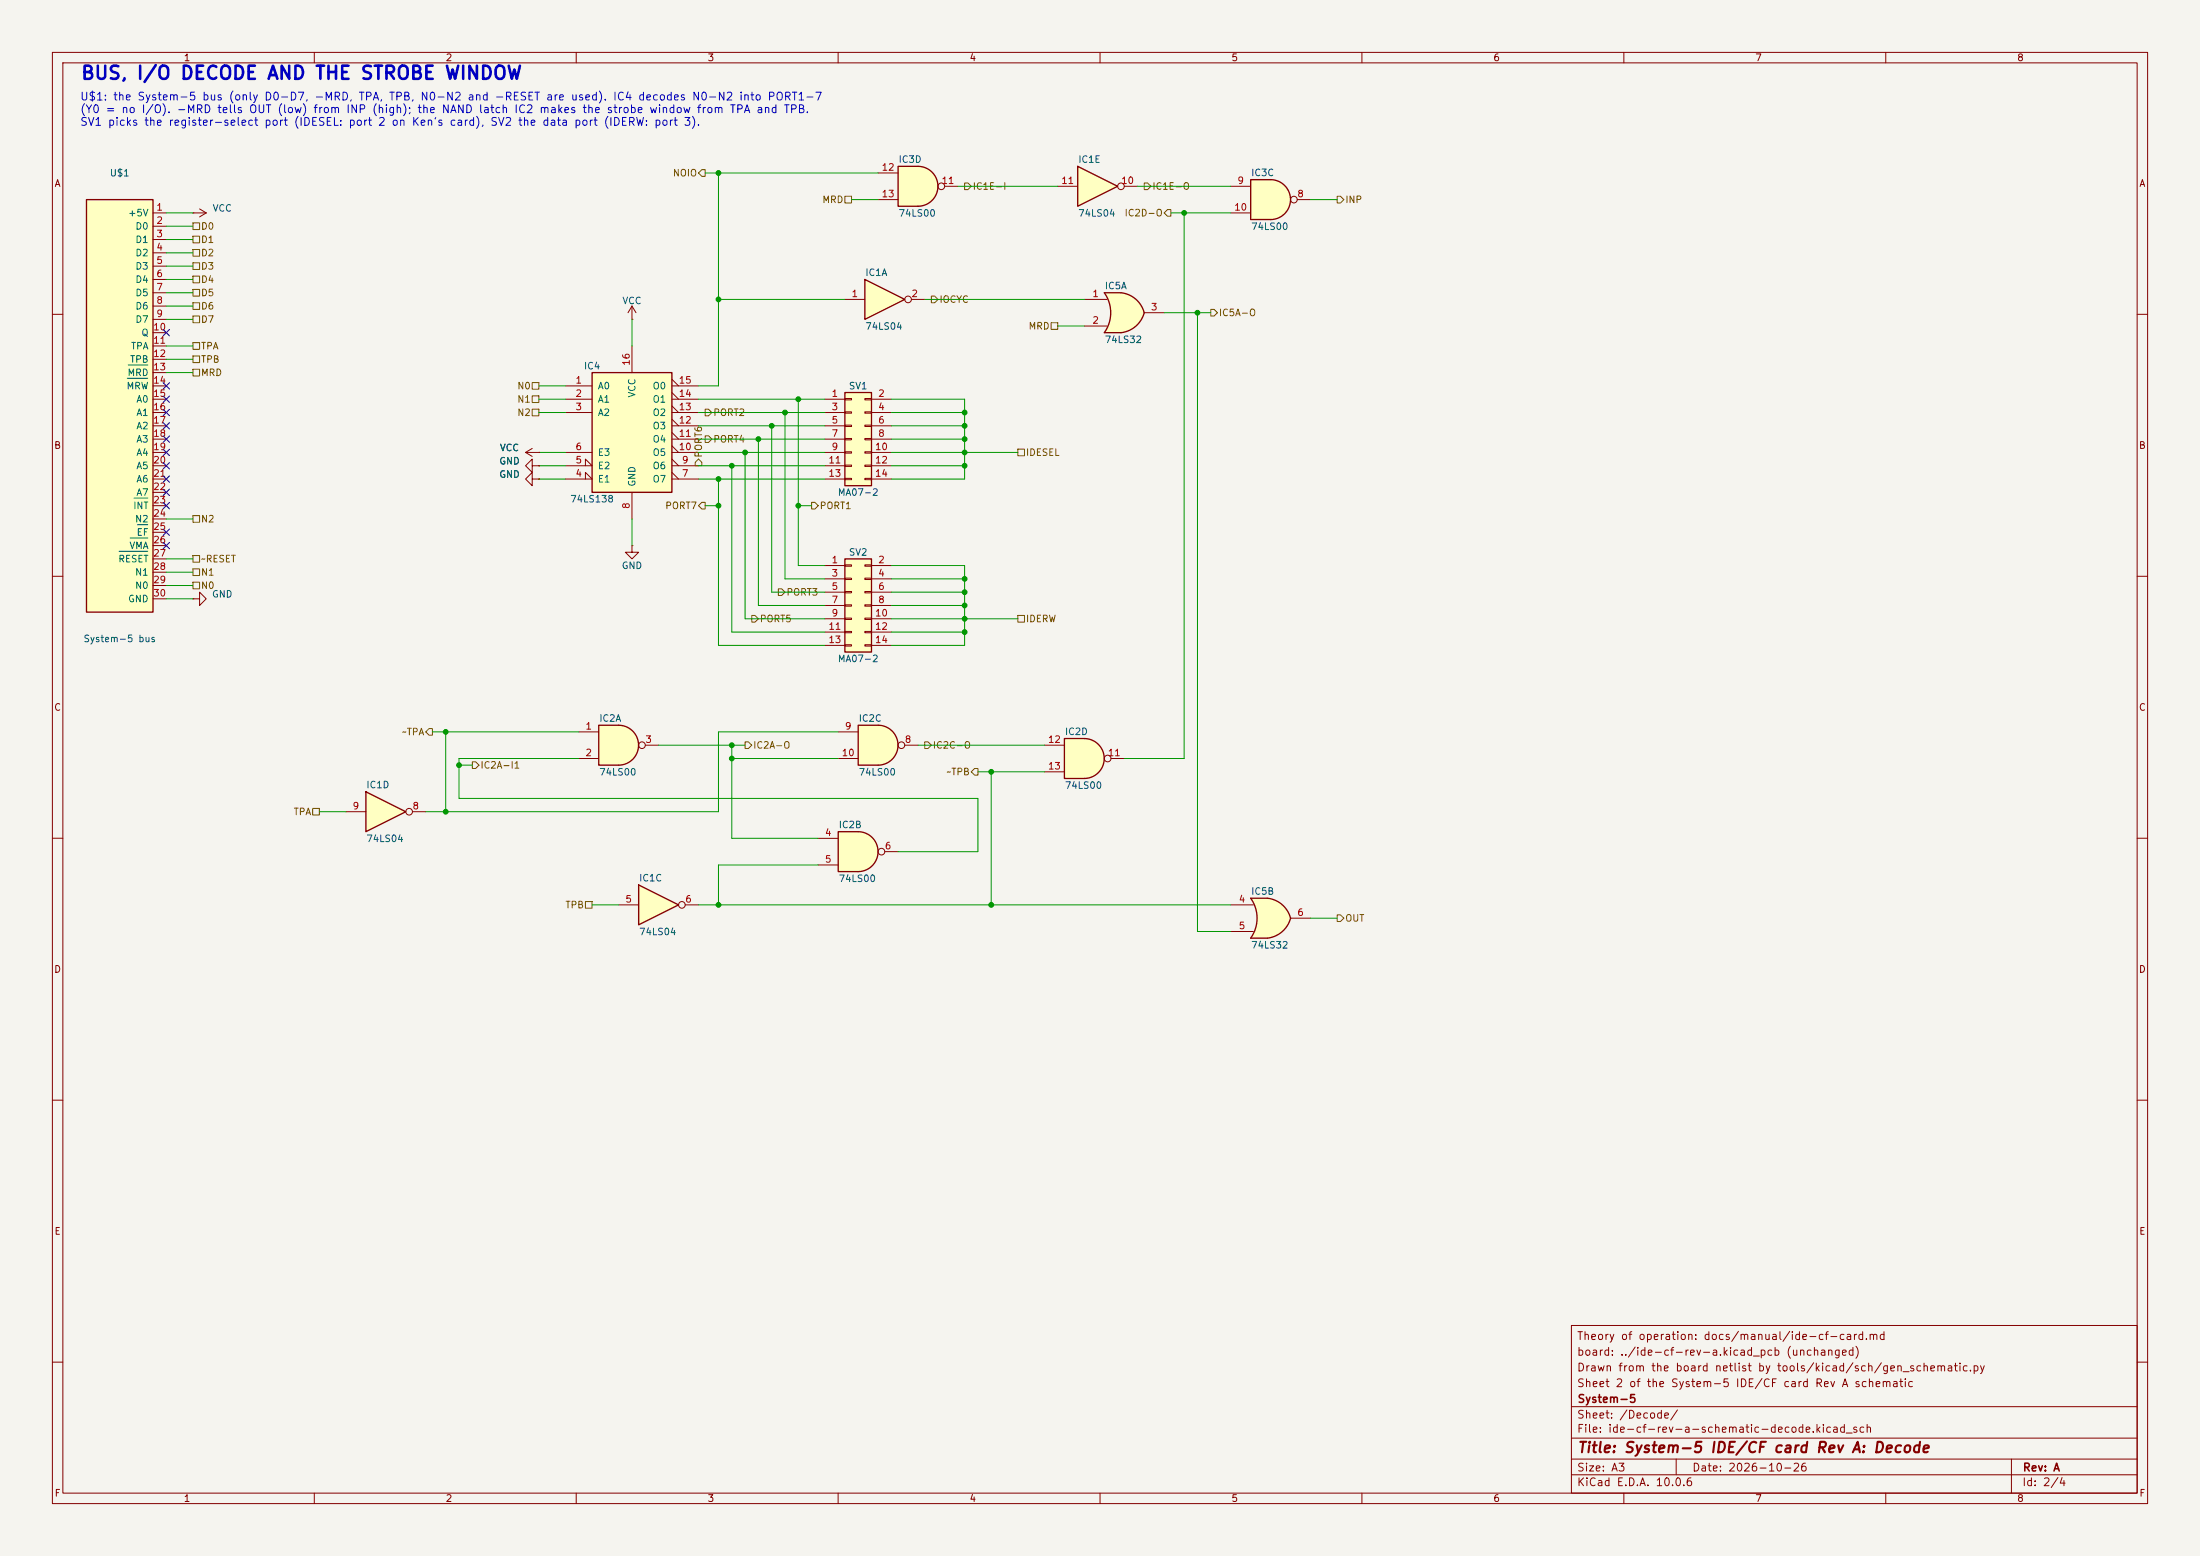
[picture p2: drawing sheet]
<svg xmlns="http://www.w3.org/2000/svg" width="420mm" height="297mm" viewBox="0 0 420 297" stroke-linecap="round" stroke-linejoin="round" font-family="sans-serif">
<path d="M0 0h420v297h-420z" fill="#f5f4ef" stroke="#f5f4ef" stroke-width=".19"/>
<g fill="none" stroke="#840000" stroke-width=".19">
<path d="M10 10h400v277h-400zM12 12h396v273h-396zM60 10v2M110 10v2M160 10v2M210 10v2M260 10v2M310 10v2M360 10v2M10 60h2M408 60h2M10 110h2"/>
<path d="M408 110h2M10 160h2M408 160h2M10 210h2M408 210h2M300 253h108v32h-108zM10 260h2M300 278.5h108M300 274.5h108M300 268.5h108M320 278.5v3M384 278.5v6.5"/>
<path d="M408 260h2M60 285v2M110 285v2M160 285v2M210 285v2M260 285v2M300 281.5h108M310 285v2M360 285v2"/>
</g>
<path d="M167.6 138.4a3.8 3.8 0 0 1 3.8 3.8 3.8 3.8 0 0 1-3.8 3.9z" fill="#ffffc2" stroke="#ffffc2" stroke-width=".19"/>
<path d="M163.8 138.4h3.8v7.7h-3.8z" fill="#ffffc2"/>
<path d="M163.8 138.4h3.8a3.8 3.8 0 0 1 3.8 3.8 3.8 3.8 0 0 1-3.8 3.9h-3.8z" fill="none" stroke="#840000" stroke-width=".25"/>
<g fill="none" stroke="#840000" stroke-width=".19">
<path d="M160 139.7h3.8M160 144.8h3.8M172.7 142.2h2.6"/>
<circle cx="172.1" cy="142.2" r=".63"/>
</g>
<path d="M161.3 106.7h5.1v17.8h-5.1z" fill="#ffffc2"/>
<path d="M161.3 106.7h5.1v17.8h-5.1z" fill="none" stroke="#840000" stroke-width=".25"/>
<g fill="none" stroke="#840000" stroke-width=".19">
<path d="M157.5 108h3.8M157.5 110.5h3.8M157.5 113h3.8M157.5 115.6h3.8M157.5 118.1h3.8M161.3 107.8h1.3v.3h-1.3zM161.3 110.4h1.3v.2h-1.3zM161.3 112.9h1.3v.3h-1.3zM161.3 115.4h1.3v.3h-1.3zM161.3 118h1.3v.2h-1.3zM165.1 107.8h1.3v.3h-1.3zM165.1 110.4h1.3v.2h-1.3z"/>
<path d="M165.1 112.9h1.3v.3h-1.3zM165.1 115.4h1.3v.3h-1.3zM165.1 118h1.3v.2h-1.3zM166.4 108h3.8M166.4 110.5h3.8M166.4 113h3.8M166.4 115.6h3.8M166.4 118.1h3.8M157.5 120.7h3.8M157.5 123.2h3.8M161.3 120.5h1.3v.3h-1.3zM161.3 123.1h1.3v.2h-1.3z"/>
<path d="M165.1 120.5h1.3v.3h-1.3zM165.1 123.1h1.3v.2h-1.3zM166.4 120.7h3.8M166.4 123.2h3.8"/>
</g>
<path d="M69.8 151.1l7.7 3.8-7.7 3.9z" fill="#ffffc2"/>
<path d="M69.8 151.1l7.7 3.8-7.7 3.9z" fill="none" stroke="#840000" stroke-width=".25"/>
<g fill="none" stroke="#840000" stroke-width=".19">
<path d="M66 154.9h3.8M78.7 154.9h2.6"/>
<circle cx="78.1" cy="154.9" r=".63"/>
</g>
<path d="M121.9 168.9l7.6 3.8-7.6 3.8z" fill="#ffffc2"/>
<path d="M121.9 168.9l7.6 3.8-7.6 3.8z" fill="none" stroke="#840000" stroke-width=".25"/>
<g fill="none" stroke="#840000" stroke-width=".19">
<path d="M118.1 172.7h3.8M130.8 172.7h2.5"/>
<circle cx="130.2" cy="172.7" r=".63"/>
</g>
<path d="M205.7 31.8l7.7 3.8-7.7 3.8z" fill="#ffffc2"/>
<path d="M205.7 31.8l7.7 3.8-7.7 3.8z" fill="none" stroke="#840000" stroke-width=".25"/>
<g fill="none" stroke="#840000" stroke-width=".19">
<path d="M201.9 35.6h3.8M214.6 35.6h2.6M120.6 58.4l-.7 1.3M120.6 58.4l.8 1.3M120.6 58.4v2.6M120.6 61h.1"/>
<circle cx="214" cy="35.6" r=".63"/>
</g>
<path d="M118.1 138.4a3.8 3.8 0 0 1 3.8 3.8 3.8 3.8 0 0 1-3.8 3.9z" fill="#ffffc2" stroke="#ffffc2" stroke-width=".19"/>
<path d="M114.3 138.4h3.8v7.7h-3.8z" fill="#ffffc2"/>
<path d="M114.3 138.4h3.8a3.8 3.8 0 0 1 3.8 3.8 3.8 3.8 0 0 1-3.8 3.9h-3.8z" fill="none" stroke="#840000" stroke-width=".25"/>
<g fill="none" stroke="#840000" stroke-width=".19">
<path d="M110.5 139.7h3.8M110.5 144.8h3.8M123.2 142.2h2.5"/>
<circle cx="122.6" cy="142.2" r=".63"/>
</g>
<path d="M210.8 55.9h3.2M210.8 63.5h3.2" fill="none" stroke="#ffffc2" stroke-width=".19"/>
<g fill="#ffffc2" stroke="#ffffc2" stroke-width=".19">
<path d="M213.4 58.3l5 1.4a5.2 5.2 0 0 1-4.4 3.8z"/>
<path d="M214 55.9a5.1 5.1 0 0 1 4.4 3.8l-4.9 1.3z"/>
</g>
<path d="M210.8 55.9h3.2v7.6h-3.2a6.7 6.7 0 0 0 0-7.6z" fill="#ffffc2"/>
<path d="M210.8 55.9h3.2a5.1 5.1 0 0 1 4.4 3.8 5.2 5.2 0 0 1-4.4 3.8h-3.2a6.6 6.6 0 0 0 0-7.6z" fill="none" stroke="#840000" stroke-width=".25"/>
<path d="M207 57.2h4.3M218.4 59.7h3.8M207 62.2h4.3" fill="none" stroke="#840000" stroke-width=".19"/>
<path d="M242.6 34.3a3.8 3.8 0 0 1 3.8 3.8 3.8 3.8 0 0 1-3.8 3.8z" fill="#ffffc2" stroke="#ffffc2" stroke-width=".19"/>
<path d="M238.8 34.3h3.8v7.6h-3.8z" fill="#ffffc2"/>
<path d="M238.8 34.3h3.8a3.8 3.8 0 0 1 3.8 3.8 3.8 3.8 0 0 1-3.8 3.8h-3.8z" fill="none" stroke="#840000" stroke-width=".25"/>
<g fill="none" stroke="#840000" stroke-width=".19">
<path d="M234.9 35.6h3.9M247.6 38.1h2.6M234.9 40.6h3.9"/>
<circle cx="247" cy="38.1" r=".63"/>
</g>
<path d="M165.1 53.3l7.6 3.9-7.6 3.8z" fill="#ffffc2"/>
<path d="M165.1 53.3l7.6 3.9-7.6 3.8z" fill="none" stroke="#840000" stroke-width=".25"/>
<g fill="none" stroke="#840000" stroke-width=".19">
<path d="M161.3 57.2h3.8M174 57.2h2.5"/>
<circle cx="173.4" cy="57.1" r=".63"/>
</g>
<path d="M175.3 31.8a3.8 3.8 0 0 1 3.8 3.8 3.8 3.8 0 0 1-3.8 3.8z" fill="#ffffc2" stroke="#ffffc2" stroke-width=".19"/>
<path d="M171.4 31.8h3.9v7.6h-3.9z" fill="#ffffc2"/>
<path d="M171.4 31.8h3.9a3.8 3.8 0 0 1 3.8 3.8 3.8 3.8 0 0 1-3.8 3.8h-3.9z" fill="none" stroke="#840000" stroke-width=".25"/>
<g fill="none" stroke="#840000" stroke-width=".19">
<path d="M167.6 33h3.8M167.6 38.1h3.8M180.3 35.6h2.6"/>
<circle cx="179.7" cy="35.6" r=".63"/>
</g>
<path d="M113 71.1h15.3v22.9h-15.3z" fill="#ffffc2"/>
<path d="M113 71.1h15.3v22.9h-15.3z" fill="none" stroke="#840000" stroke-width=".25"/>
<g fill="none" stroke="#840000" stroke-width=".19">
<path d="M107.9 73.7h5.1M107.9 76.2h5.1M107.9 78.7h5.1M120.6 66v5.1M128.3 73.7h5M128.3 76.2h5M128.3 78.7h5M128.3 77.5l1.2 1.2M128.3 74.9l1.2 1.3M128.3 72.4l1.2 1.3M101.6 91.4v-1.2l-1.3 1.2 1.3 1.3v-1.3h1.3M102.9 91.4h.1"/>
<path d="M107.9 91.4h5.1l-1.2-1.2v1.2M107.9 88.9h5.1l-1.2-1.3v1.3M107.9 86.4h5.1M120.6 94v5.1M128.3 91.4h5M128.3 88.9h5M128.3 86.4h5M128.3 90.2l1.2 1.2M128.3 87.6l1.2 1.3M128.3 85.1l1.2 1.3M128.3 83.8h5M128.3 82.6l1.2 1.2"/>
<path d="M128.3 81.3h5M128.3 80l1.2 1.3"/>
</g>
<path d="M161.3 74.9h5.1v17.8h-5.1z" fill="#ffffc2"/>
<path d="M161.3 74.9h5.1v17.8h-5.1z" fill="none" stroke="#840000" stroke-width=".25"/>
<g fill="none" stroke="#840000" stroke-width=".19">
<path d="M157.5 76.2h3.8M157.5 78.7h3.8M161.3 76.1h1.3v.2h-1.3zM161.3 78.6h1.3v.3h-1.3zM165.1 76.1h1.3v.2h-1.3zM165.1 78.6h1.3v.3h-1.3zM166.4 76.2h3.8M166.4 78.7h3.8M157.5 81.3h3.8M157.5 83.8h3.8M157.5 86.4h3.8M157.5 88.9h3.8"/>
<path d="M157.5 91.4h3.8M161.3 81.2h1.3v.2h-1.3zM161.3 83.7h1.3v.2h-1.3zM161.3 86.2h1.3v.3h-1.3zM161.3 88.8h1.3v.2h-1.3zM161.3 91.3h1.3v.3h-1.3zM165.1 81.2h1.3v.2h-1.3zM165.1 83.7h1.3v.2h-1.3zM165.1 86.2h1.3v.3h-1.3zM165.1 88.8h1.3v.2h-1.3zM165.1 91.3h1.3v.3h-1.3zM166.4 81.3h3.8"/>
<path d="M166.4 83.8h3.8M166.4 86.4h3.8M166.4 88.9h3.8M166.4 91.4h3.8"/>
</g>
<path d="M238.8 171.5h3.1M238.8 179.1h3.1" fill="none" stroke="#ffffc2" stroke-width=".19"/>
<g fill="#ffffc2" stroke="#ffffc2" stroke-width=".19">
<path d="M241.4 173.9l5 1.4a5.2 5.2 0 0 1-4.4 3.8z"/>
<path d="M242 171.5a5.1 5.1 0 0 1 4.4 3.8l-5 1.3z"/>
</g>
<path d="M238.8 171.5h3.1v7.6h-3.1a6.7 6.7 0 0 0 0-7.6z" fill="#ffffc2"/>
<path d="M241.9 171.5h-3.1a6.6 6.6 0 0 1 0 7.6h3.1M242 171.5a5.2 5.2 0 0 1 4.4 3.8 5.2 5.2 0 0 1-4.4 3.8" fill="none" stroke="#840000" stroke-width=".25"/>
<g fill="none" stroke="#840000" stroke-width=".19">
<path d="M38.1 39.9l1.3 .7M36.8 40.6h.1M36.8 40.6h2.6M39.4 40.6l-1.3 .8M100.3 86.4l1.3 .7M100.3 86.4h2.6M101.6 88.9v-1.3l-1.3 1.3 1.3 1.3v-1.3h1.3M101.6 85.6l-1.3 .8M102.9 88.9h.1M102.9 86.4h.1M36.8 114.3h1.3v-1.3l1.3 1.3-1.3 1.3v-1.3M36.8 114.3h.1"/>
<path d="M120.6 104.1v1.3h1.3l-1.3 1.3-1.2-1.3h1.2M120.6 104.1h.1M234.9 172.7h4.4M234.9 177.8h4.4M246.4 175.3h3.8"/>
</g>
<path d="M207 141a3.8 3.8 0 0 1 3.8 3.8 3.8 3.8 0 0 1-3.8 3.8z" fill="#ffffc2" stroke="#ffffc2" stroke-width=".19"/>
<path d="M203.2 141h3.8v7.6h-3.8z" fill="#ffffc2"/>
<path d="M203.2 141h3.8a3.8 3.8 0 0 1 3.8 3.8 3.8 3.8 0 0 1-3.8 3.8h-3.8z" fill="none" stroke="#840000" stroke-width=".25"/>
<g fill="none" stroke="#840000" stroke-width=".19">
<path d="M199.4 142.2h3.8M199.4 147.3h3.8M212.1 144.8h2.5"/>
<circle cx="211.5" cy="144.8" r=".63"/>
</g>
<path d="M163.8 158.8a3.8 3.8 0 0 1 3.8 3.8 3.8 3.8 0 0 1-3.8 3.8z" fill="#ffffc2" stroke="#ffffc2" stroke-width=".19"/>
<path d="M160 158.8h3.8v7.6h-3.8z" fill="#ffffc2"/>
<path d="M160 158.8h3.8a3.8 3.8 0 0 1 3.8 3.8 3.8 3.8 0 0 1-3.8 3.8h-3.8z" fill="none" stroke="#840000" stroke-width=".25"/>
<g fill="none" stroke="#840000" stroke-width=".19">
<path d="M156.2 160h3.8M156.2 165.1h3.8M168.9 162.6h2.5"/>
<circle cx="168.3" cy="162.6" r=".63"/>
</g>
<path d="M16.5 38.1h12.7v78.7h-12.7z" fill="#ffffc2"/>
<path d="M16.5 38.1h12.7v78.7h-12.7z" fill="none" stroke="#840000" stroke-width=".25"/>
<g fill="none" stroke="#840000" stroke-width=".19">
<path d="M29.2 40.6h2.5M29.2 43.2h2.5M29.2 45.7h2.5M29.2 48.3h2.5M29.2 50.8h2.5M29.2 53.3h2.5M29.2 55.9h2.5M29.2 58.4h2.5M29.2 61h2.5M29.2 63.5h2.5M29.2 66h2.5M29.2 68.6h2.5"/>
<path d="M29.2 71.1h2.5M29.2 73.7h2.5M29.2 76.2h2.5M29.2 78.7h2.5M29.2 81.3h2.5M29.2 83.8h2.5M29.2 86.4h2.5M29.2 88.9h2.5M29.2 91.4h2.5M29.2 94h2.5M29.2 96.5h2.5M29.2 99.1h2.5"/>
<path d="M102.9 91.4h.1M102.9 88.9h.1M102.9 86.4h.1M29.2 101.6h2.5M29.2 104.1h2.5M29.2 106.7h2.5M29.2 109.2h2.5M29.2 111.8h2.5M29.2 114.3h2.5"/>
</g>
<path d="M24.3 72.2h3.9M24.5 69.7h3.7M25.6 95.1h2.6M22.7 105.2h5.5M24.8 102.7h3.4M26.2 100.2h2" fill="none" stroke="#006464" stroke-width=".19"/>
<g fill="none" stroke="#725600" stroke-width=".19">
<path d="M134 32.4h.6v1.3h-.6l-.7-.7zM161.3 37.5h1.3v1.2h-1.3zM184.1 34.9h.7l.6 .7-.6 .6h-.7zM218.4 34.9h.7l.6 .7-.6 .6h-.7zM255.3 37.5h.6l.6 .6-.6 .6h-.6zM36.8 57.8h1.3v1.3h-1.3zM36.8 55.2h1.3v1.3h-1.3zM36.8 52.7h1.3v1.3h-1.3zM36.8 50.2h1.3v1.2h-1.3zM36.8 47.6h1.3v1.3h-1.3zM36.8 45.1h1.3v1.3h-1.3zM36.8 42.5h1.3v1.3h-1.3z"/>
<path d="M177.8 56.5h.6l.7 .7-.7 .6h-.6zM222.9 40h.6v1.3h-.6l-.7-.7zM231.1 59.1h.7l.6 .6-.6 .6h-.7zM36.8 70.5h1.3v1.3h-1.3zM36.8 67.9h1.3v1.3h-1.3zM36.8 65.4h1.3v1.3h-1.3zM36.8 60.3h1.3v1.3h-1.3zM101.6 78.1h1.3v1.3h-1.3zM101.6 75.6h1.3v1.2h-1.3zM101.6 73h1.3v1.3h-1.3zM134.6 78.1h.7l.6 .6-.6 .7h-.7zM200.7 61.6h1.2v1.3h-1.2z"/>
<path d="M36.8 98.4h1.3v1.3h-1.3zM133.3 87.6l.7 .7v.6h-1.3v-.6zM134 95.9h.6v1.3h-.6l-.7-.7zM134.6 83.2h.7l.6 .6-.6 .7h-.7zM154.9 95.9h.7l.6 .6-.6 .7h-.7zM194.3 85.7h1.3v1.3h-1.3zM36.8 106h1.3v1.3h-1.3zM36.8 108.6h1.3v1.3h-1.3zM36.8 111.1h1.3v1.3h-1.3zM143.5 117.5h.6l.7 .6-.7 .6h-.6zM148.6 112.4h.6l.7 .6-.7 .7h-.6zM194.3 117.5h1.3v1.2h-1.3z"/>
<path d="M81.9 139.1h.6v1.2h-.6l-.6-.6zM59.7 154.3h1.3v1.3h-1.3zM90.2 145.4h.6l.6 .7-.6 .6h-.6zM142.2 141.6h.7l.6 .6-.6 .7h-.7zM176.5 141.6h.7l.6 .6-.6 .7h-.7zM186.1 146.7h.6v1.3h-.6l-.7-.7zM111.8 172.1h1.2v1.3h-1.2zM255.3 174.6h.6l.6 .7-.6 .6h-.6z"/>
</g>
<g fill="none" stroke="#009600" stroke-width=".19">
<path d="M134.6 33h33M137.2 33v40.7h-3.9M162.6 38.1h5M182.9 35.6h19M217.2 35.6h17.7M250.2 38.1h5.1M31.7 40.6h5.1M31.7 48.3h5.1M31.7 45.7h5.1M31.7 58.4h5.1M31.7 55.9h5.1M31.7 53.3h5.1"/>
<path d="M31.7 50.8h5.1M31.7 43.2h5.1M137.2 57.2h24.1M176.5 57.2h30.5M222.2 59.7h8.9M223.5 40.6h11.4M226.1 40.6v104.2h-11.5M228.6 59.7v118.1h6.3M31.7 71.1h5.1M31.7 68.6h5.1M31.7 66h5.1M31.7 61h5.1"/>
<path d="M102.9 78.7h5M102.9 73.7h5M102.9 76.2h5M120.6 61v5M133.3 78.7h24.2M133.3 76.2h24.2M149.9 78.7v31.8h7.6M152.4 76.2v31.8h5.1M170.2 78.7h13.9M170.2 76.2h13.9v15.2h-13.9M201.9 62.2h5.1M31.7 99.1h5.1"/>
<path d="M102.9 91.4h5M102.9 88.9h5M102.9 86.4h5M120.6 99.1v5M133.3 91.4h24.2M133.3 88.9h24.2M133.3 81.3h24.2M133.3 83.8h24.2M133.3 86.4h24.2M134.6 96.5h2.6M137.2 91.4v31.8h20.3M139.7 88.9v31.8h17.8"/>
<path d="M142.2 86.4v31.7h15.3M144.8 83.8v31.8h12.7M147.3 81.3v31.7h10.2M152.4 96.5h2.5M170.2 88.9h13.9M170.2 81.3h13.9M170.2 83.8h13.9M170.2 86.4h24.1M31.7 111.8h5.1M31.7 109.2h5.1M31.7 106.7h5.1M31.7 114.3h5.1"/>
<path d="M170.2 110.5h13.9M170.2 108h13.9v15.2h-13.9M170.2 113h13.9M170.2 115.6h13.9M170.2 118.1h24.1M82.5 139.7h28M85.1 139.7v15.2M160 139.7h-22.8v15.2h-55.9M170.2 120.7h13.9M61 154.9h5M87.6 146.1h2.6M110.5 144.8h-22.9v7.6h99.1v10.2h-15.3"/>
<path d="M125.7 142.2h16.5M139.7 142.2v17.8h16.5M139.7 144.8h20.3M175.3 142.2h24.1M186.7 147.3h12.7M189.2 147.3v25.4M113 172.7h5.1M133.3 172.7h101.6M156.2 165.1h-19v7.6M250.2 175.3h5.1"/>
</g>
<g fill="none" stroke="#000084" stroke-width=".19">
<path d="M31.1 62.9l1.3 1.2M31.1 73.1l1.3 1.2M31.1 75.6l1.3 1.2M31.1 78.1l1.3 1.2M32.4 62.9l-1.3 1.2M32.4 73.1l-1.3 1.2M32.4 75.6l-1.3 1.2M32.4 78.1l-1.3 1.2M31.1 80.7l1.3 1.2M31.1 83.2l1.3 1.2M31.1 85.8l1.3 1.2M31.1 88.3l1.3 1.2"/>
<path d="M31.1 90.8l1.3 1.2M31.1 93.4l1.3 1.2M31.1 95.9l1.3 1.2M32.4 80.7l-1.3 1.2M32.4 83.2l-1.3 1.2M32.4 85.8l-1.3 1.2M32.4 88.3l-1.3 1.2M32.4 90.8l-1.3 1.2M32.4 93.4l-1.3 1.2M32.4 95.9l-1.3 1.2M31.1 101l1.3 1.2M31.1 103.5l1.3 1.2"/>
<path d="M32.4 101l-1.3 1.2M32.4 103.5l-1.3 1.2"/>
</g>
<g fill="#009600" stroke="#009600" stroke-width=".19">
<circle cx="137.2" cy="172.7" r=".46"/>
<circle cx="139.7" cy="144.8" r=".46"/>
<circle cx="139.7" cy="142.2" r=".46"/>
<circle cx="87.6" cy="146.1" r=".46"/>
<circle cx="85.1" cy="139.7" r=".46"/>
<circle cx="85.1" cy="154.9" r=".46"/>
<circle cx="137.2" cy="57.2" r=".46"/>
<circle cx="137.2" cy="33" r=".46"/>
<circle cx="226.1" cy="40.6" r=".46"/>
<circle cx="149.9" cy="78.7" r=".46"/>
<circle cx="147.3" cy="81.3" r=".46"/>
<circle cx="144.8" cy="83.8" r=".46"/>
<circle cx="142.2" cy="86.4" r=".46"/>
<circle cx="152.4" cy="96.5" r=".46"/>
<circle cx="139.7" cy="88.9" r=".46"/>
<circle cx="137.2" cy="91.4" r=".46"/>
<circle cx="137.2" cy="96.5" r=".46"/>
<circle cx="184.1" cy="81.3" r=".46"/>
<circle cx="184.1" cy="86.4" r=".46"/>
<circle cx="184.1" cy="88.9" r=".46"/>
<circle cx="184.1" cy="78.7" r=".46"/>
<circle cx="184.1" cy="83.8" r=".46"/>
<circle cx="228.6" cy="59.7" r=".46"/>
<circle cx="189.2" cy="147.3" r=".46"/>
<circle cx="189.2" cy="172.7" r=".46"/>
<circle cx="184.1" cy="120.7" r=".46"/>
<circle cx="184.1" cy="115.6" r=".46"/>
<circle cx="184.1" cy="113" r=".46"/>
<circle cx="184.1" cy="118.1" r=".46"/>
<circle cx="184.1" cy="110.5" r=".46"/>
<circle cx="152.4" cy="76.2" r=".46"/>
</g>
<text font-size="2.5" fill="#0000c2" x="15.3" y="15.8">BUS, I/O DECODE AND THE STROBE WINDOW</text>
<text font-size="2" fill="#840000" x="301" y="277.8">Title: System-5 IDE/CF card Rev A: Decode</text>
<g font-size="1.5" fill="#0000c2">
<text x="15.2" y="19.5">U$1: the System-5 bus (only D0-D7, -MRD, TPA, TPB, N0-N2 and -RESET are used). IC4 decodes N0-N2 into PORT1-7</text>
<text x="15.2" y="22">(Y0 = no I/O). -MRD tells OUT (low) from INP (high); the NAND latch IC2 makes the strobe window from TPA and TPB.</text>
<text x="15.2" y="24.4">SV1 picks the register-select port (IDESEL: port 2 on Ken's card), SV2 the data port (IDERW: port 3).</text>
</g>
<g font-size="1.5" fill="#840000">
<text x="300.9" y="256.1">Theory of operation: docs/manual/ide-cf-card.md</text>
<text x="300.9" y="262.1">Drawn from the board netlist by tools/kicad/sch/gen_schematic.py</text>
<text x="300.9" y="259.1">board: ../ide-cf-rev-a.kicad_pcb (unchanged)</text>
<text x="300.9" y="265.1">Sheet 2 of the System-5 IDE/CF card Rev A schematic</text>
<text x="301" y="268.1">System-5</text>
<text x="300.9" y="273.8">File: ide-cf-rev-a-schematic-decode.kicad_sch</text>
<text x="300.9" y="271.1">Sheet: /Decode/</text>
<text x="300.9" y="281.2">Size: A3</text>
<text x="322.9" y="281.2">Date: 2026-10-26</text>
<text x="386" y="281.2">Rev: A</text>
<text x="300.9" y="284">KiCad E.D.A. 10.0.6</text>
<text x="385.9" y="284">Id: 2/4</text>
</g>
<g font-size="1.3" fill="#840000">
<text x="35" y="12">1</text>
<text x="85" y="12">2</text>
<text x="135" y="12">3</text>
<text x="185" y="12">4</text>
<text x="235" y="12">5</text>
<text x="285" y="12">6</text>
<text x="335" y="12">7</text>
<text x="385" y="12">8</text>
<text x="10.3" y="36">A</text>
<text x="408.3" y="36">A</text>
<text x="10.2" y="86">B</text>
<text x="408.2" y="86">B</text>
<text x="10.2" y="136">C</text>
<text x="408.2" y="136">C</text>
<text x="10.2" y="186">D</text>
<text x="408.2" y="186">D</text>
<text x="10.3" y="236">E</text>
<text x="408.3" y="236">E</text>
<text x="10.3" y="286">F</text>
<text x="35" y="287">1</text>
<text x="85" y="287">2</text>
<text x="135" y="287">3</text>
<text x="185" y="287">4</text>
<text x="235" y="287">5</text>
<text x="285" y="287">6</text>
<text x="335" y="287">7</text>
<text x="385" y="287">8</text>
<text x="408.3" y="286">F</text>
</g>
<g font-size="1.3" fill="#006464">
<text x="20.9" y="34">U$1</text>
<text x="171.4" y="31.4">IC3D</text>
<text x="205.7" y="31.4">IC1E</text>
<text x="238.7" y="33.9">IC3C</text>
<text x="24.4" y="41.6">+5V</text>
<text x="40.5" y="40.7">VCC</text>
<text x="171.4" y="41.7">74LS00</text>
<text x="205.7" y="41.7">74LS04</text>
<text x="25.7" y="44.1">D0</text>
<text x="25.7" y="46.7">D1</text>
<text x="238.7" y="44.2">74LS00</text>
<text x="25.7" y="49.2">D2</text>
<text x="25.7" y="51.8">D3</text>
<text x="165.1" y="53">IC1A</text>
<text x="25.7" y="54.3">D4</text>
<text x="25.7" y="56.8">D5</text>
<text x="25.7" y="59.4">D6</text>
<text x="118.7" y="58.4">VCC</text>
<text x="210.8" y="55.5">IC5A</text>
<text x="25.7" y="61.9">D7</text>
<text x="26.9" y="64.5">Q</text>
<text x="165.1" y="63.2">74LS04</text>
<text x="210.8" y="65.8">74LS32</text>
<text x="24.7" y="69.5">TPB</text>
<text x="24.9" y="67">TPA</text>
<text x="111.4" y="70.8">IC4</text>
<text x="24" y="74.6">MRW</text>
<text x="24.2" y="72.1">MRD</text>
<text x="25.9" y="77.2">A0</text>
<text x="114" y="74.6">A0</text>
<text x="114" y="77.2">A1</text>
<text x="121.6" y="76" transform="rotate(-90 121.6 76)">VCC</text>
<text x="124.5" y="77.2">O1</text>
<text x="124.5" y="74.6">O0</text>
<text x="161.9" y="74.6">SV1</text>
<text x="25.9" y="79.7">A1</text>
<text x="25.9" y="82.2">A2</text>
<text x="114" y="79.7">A2</text>
<text x="124.5" y="82.2">O3</text>
<text x="124.5" y="79.7">O2</text>
<text x="25.9" y="84.8">A3</text>
<text x="25.9" y="87.3">A4</text>
<text x="25.9" y="89.9">A5</text>
<text x="95.2" y="89">GND</text>
<text x="95.3" y="86.4">VCC</text>
<text x="114" y="89.9">E2</text>
<text x="114" y="87.3">E3</text>
<text x="124.5" y="89.9">O6</text>
<text x="124.5" y="87.3">O5</text>
<text x="124.5" y="84.8">O4</text>
<text x="25.9" y="92.4">A6</text>
<text x="25.9" y="94.9">A7</text>
<text x="95.2" y="91.5">GND</text>
<text x="114" y="92.4">E1</text>
<text x="121.6" y="93" transform="rotate(-90 121.6 93)">GND</text>
<text x="124.5" y="92.4">O7</text>
<text x="159.8" y="94.9">MA07-2</text>
<text x="25.3" y="97.5">INT</text>
<text x="25.7" y="100">N2</text>
<text x="108.8" y="96.2">74LS138</text>
<text x="22.5" y="107.6">RESET</text>
<text x="24.6" y="105.1">VMA</text>
<text x="26" y="102.6">EF</text>
<text x="161.9" y="106.4">SV2</text>
<text x="25.7" y="110.2">N1</text>
<text x="25.7" y="112.7">N0</text>
<text x="118.6" y="108.9">GND</text>
<text x="24.4" y="115.3">GND</text>
<text x="40.4" y="114.4">GND</text>
<text x="15.8" y="122.9">System-5 bus</text>
<text x="159.8" y="126.7">MA07-2</text>
<text x="114.3" y="138.1">IC2A</text>
<text x="163.8" y="138.1">IC2C</text>
<text x="203.2" y="140.6">IC2D</text>
<text x="114.3" y="148.3">74LS00</text>
<text x="163.8" y="148.3">74LS00</text>
<text x="69.8" y="150.8">IC1D</text>
<text x="203.2" y="150.9">74LS00</text>
<text x="69.8" y="161">74LS04</text>
<text x="160" y="158.4">IC2B</text>
<text x="121.9" y="168.5">IC1C</text>
<text x="160" y="168.7">74LS00</text>
<text x="238.7" y="171.1">IC5B</text>
<text x="121.9" y="178.8">74LS04</text>
<text x="238.7" y="181.4">74LS32</text>
</g>
<g font-size="1.3" fill="#725600">
<text x="128.3" y="34">NOIO</text>
<text x="156.9" y="39.1">MRD</text>
<text x="185.6" y="36.5">IC1E-I</text>
<text x="214.6" y="41.6">IC2D-O</text>
<text x="219.9" y="36.5">IC1E-O</text>
<text x="256.7" y="39.1">INP</text>
<text x="38.3" y="46.7">D1</text>
<text x="38.3" y="44.1">D0</text>
<text x="38.3" y="51.8">D3</text>
<text x="38.3" y="49.2">D2</text>
<text x="38.3" y="59.4">D6</text>
<text x="38.3" y="56.8">D5</text>
<text x="38.3" y="54.3">D4</text>
<text x="179.2" y="58.1">IOCYC</text>
<text x="38.3" y="61.9">D7</text>
<text x="196.3" y="63.2">MRD</text>
<text x="232.6" y="60.7">IC5A-O</text>
<text x="38.3" y="69.5">TPB</text>
<text x="38.3" y="67">TPA</text>
<text x="38.3" y="72.1">MRD</text>
<text x="98.6" y="77.2">N1</text>
<text x="98.6" y="74.6">N0</text>
<text x="98.6" y="79.7">N2</text>
<text x="136.1" y="79.7">PORT2</text>
<text x="134.3" y="87.5" transform="rotate(-90 134.3 87.5)">PORT6</text>
<text x="136.1" y="84.8">PORT4</text>
<text x="195.7" y="87.3">IDESEL</text>
<text x="38.3" y="100">N2</text>
<text x="126.9" y="97.5">PORT7</text>
<text x="156.4" y="97.5">PORT1</text>
<text x="38.3" y="107.6">~RESET</text>
<text x="38.3" y="110.2">N1</text>
<text x="38.3" y="112.7">N0</text>
<text x="150" y="114">PORT3</text>
<text x="144.9" y="119.1">PORT5</text>
<text x="195.7" y="119.1">IDERW</text>
<text x="76.6" y="140.7">~TPA</text>
<text x="143.7" y="143.2">IC2A-O</text>
<text x="178" y="143.2">IC2C-O</text>
<text x="91.6" y="147">IC2A-I1</text>
<text x="180.6" y="148.3">~TPB</text>
<text x="55.9" y="155.9">TPA</text>
<text x="107.8" y="173.7">TPB</text>
<text x="256.7" y="176.2">OUT</text>
</g>
<g font-size="1.3" fill="#a90000">
<text x="168.2" y="32.9">12</text>
<text x="179.6" y="35.4">11</text>
<text x="202.5" y="35.4">11</text>
<text x="213.9" y="35.4">10</text>
<text x="236.1" y="35.4">9</text>
<text x="29.7" y="40.5">1</text>
<text x="168.2" y="38">13</text>
<text x="235.5" y="40.5">10</text>
<text x="247.6" y="38">8</text>
<text x="29.7" y="43">2</text>
<text x="29.7" y="45.6">3</text>
<text x="29.7" y="48.1">4</text>
<text x="29.7" y="50.7">5</text>
<text x="29.7" y="53.2">6</text>
<text x="29.7" y="55.7">7</text>
<text x="29.7" y="58.3">8</text>
<text x="162.5" y="57">1</text>
<text x="173.9" y="57">2</text>
<text x="208.4" y="57">1</text>
<text x="219.6" y="59.6">3</text>
<text x="29.1" y="63.4">10</text>
<text x="29.1" y="65.9">11</text>
<text x="29.7" y="60.8">9</text>
<text x="208.4" y="62.1">2</text>
<text x="29.1" y="68.4">12</text>
<text x="29.1" y="71">13</text>
<text x="120.5" y="69.9" transform="rotate(-90 120.5 69.9)">16</text>
<text x="29.1" y="73.5">14</text>
<text x="29.1" y="76.1">15</text>
<text x="109.8" y="73.5">1</text>
<text x="109.8" y="76.1">2</text>
<text x="129.5" y="76.1">14</text>
<text x="129.5" y="73.5">15</text>
<text x="158.7" y="76.1">1</text>
<text x="167.5" y="76.1">2</text>
<text x="29.1" y="78.6">16</text>
<text x="29.1" y="81.1">17</text>
<text x="29.1" y="83.7">18</text>
<text x="109.8" y="78.6">3</text>
<text x="129.5" y="83.7">11</text>
<text x="129.5" y="81.1">12</text>
<text x="129.5" y="78.6">13</text>
<text x="158.7" y="78.6">3</text>
<text x="158.7" y="81.1">5</text>
<text x="158.7" y="83.7">7</text>
<text x="167.5" y="78.6">4</text>
<text x="167.5" y="81.1">6</text>
<text x="167.5" y="83.7">8</text>
<text x="29.1" y="86.2">19</text>
<text x="29.1" y="88.8">20</text>
<text x="109.8" y="88.8">5</text>
<text x="109.8" y="86.2">6</text>
<text x="129.5" y="86.2">10</text>
<text x="130.1" y="88.8">9</text>
<text x="158" y="88.8">11</text>
<text x="158.7" y="86.2">9</text>
<text x="166.9" y="86.2">10</text>
<text x="166.9" y="88.8">12</text>
<text x="29.1" y="91.3">21</text>
<text x="29.1" y="93.8">22</text>
<text x="109.8" y="91.3">4</text>
<text x="130.1" y="91.3">7</text>
<text x="158" y="91.3">13</text>
<text x="166.9" y="91.3">14</text>
<text x="29.1" y="96.4">23</text>
<text x="29.1" y="98.9">24</text>
<text x="29.1" y="101.5">25</text>
<text x="120.5" y="97.3" transform="rotate(-90 120.5 97.3)">8</text>
<text x="29.1" y="104">26</text>
<text x="29.1" y="106.5">27</text>
<text x="158.7" y="107.8">1</text>
<text x="167.5" y="107.8">2</text>
<text x="29.1" y="109.1">28</text>
<text x="29.1" y="111.6">29</text>
<text x="158.7" y="110.4">3</text>
<text x="158.7" y="112.9">5</text>
<text x="167.5" y="110.4">4</text>
<text x="167.5" y="112.9">6</text>
<text x="29.1" y="114.2">30</text>
<text x="158.7" y="115.4">7</text>
<text x="158.7" y="118">9</text>
<text x="166.9" y="118">10</text>
<text x="167.5" y="115.4">8</text>
<text x="158" y="120.5">11</text>
<text x="158" y="123.1">13</text>
<text x="166.9" y="120.5">12</text>
<text x="166.9" y="123.1">14</text>
<text x="111.7" y="139.6">1</text>
<text x="123.1" y="142.1">3</text>
<text x="161.2" y="139.6">9</text>
<text x="172.6" y="142.1">8</text>
<text x="200" y="142.1">12</text>
<text x="111.7" y="144.6">2</text>
<text x="160.6" y="144.6">10</text>
<text x="200" y="147.2">13</text>
<text x="211.4" y="144.6">11</text>
<text x="67.2" y="154.8">9</text>
<text x="78.6" y="154.8">8</text>
<text x="157.4" y="159.9">4</text>
<text x="157.4" y="165">5</text>
<text x="168.8" y="162.4">6</text>
<text x="119.3" y="172.6">5</text>
<text x="130.7" y="172.6">6</text>
<text x="236.4" y="172.6">4</text>
<text x="236.4" y="177.7">5</text>
<text x="247.6" y="175.1">6</text>
</g>
</svg>
